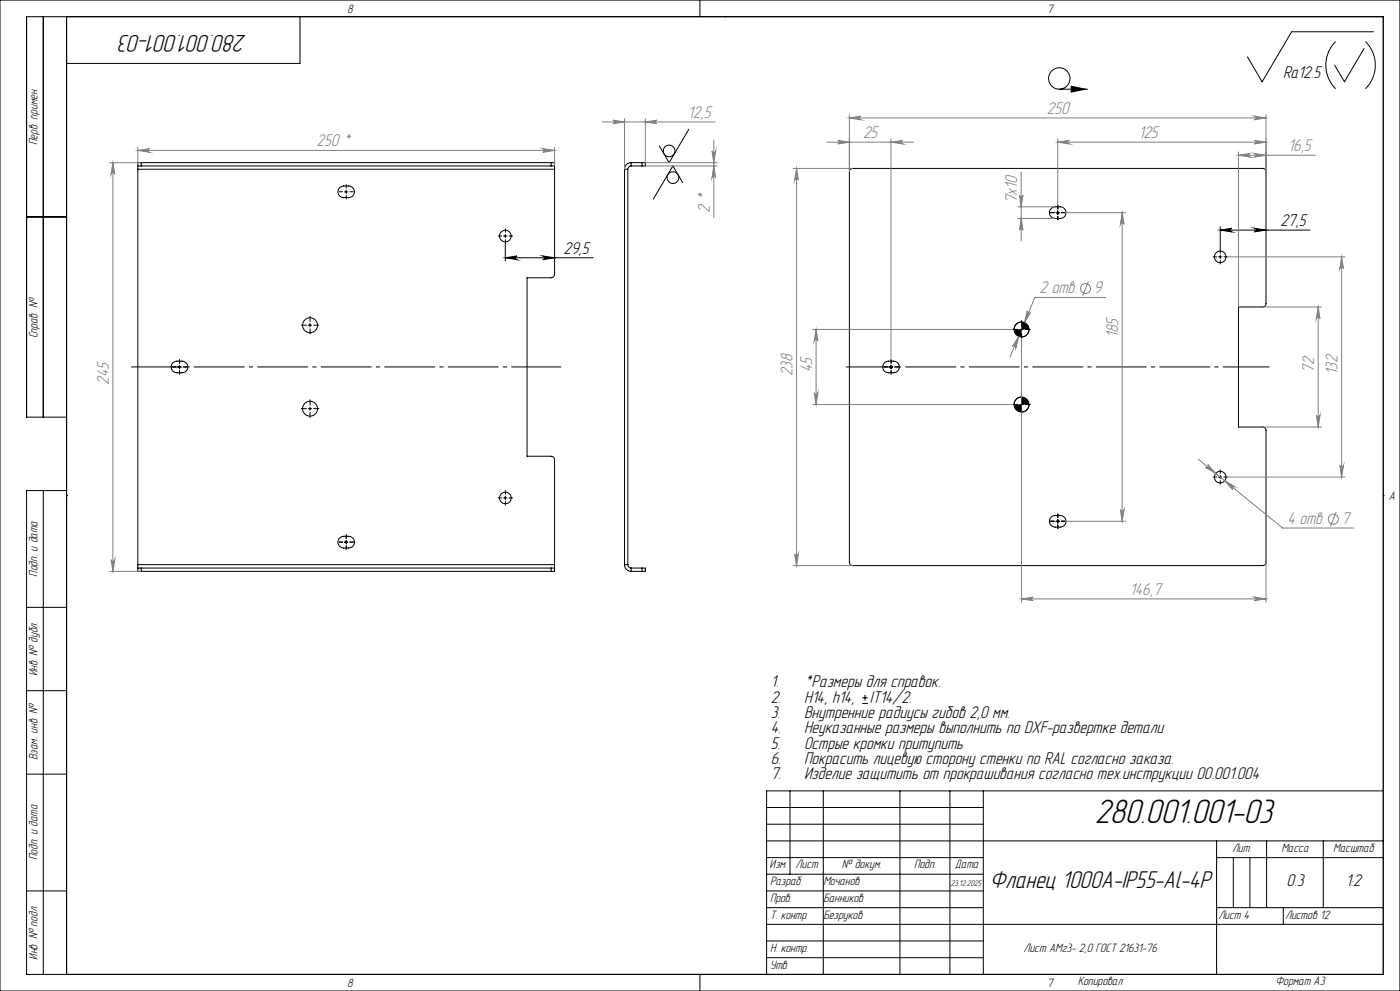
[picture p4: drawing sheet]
<svg xmlns="http://www.w3.org/2000/svg" width="420mm" height="297mm" viewBox="0 0 420 297" stroke-linecap="round" stroke-linejoin="round" font-family="sans-serif">
<g fill="none" stroke="#000" stroke-width=".3">
<path d="M0 0h420v297h-420zM13 5v120M20 5v287M90 5v14h-70M210 0v5M217.5 5h.1M400.7 12.4a10 10 0 0 0 0 14.2M409.2 14.5l-5.9 10-2.9-5M409.6 12.4a10 10 0 0 1 0 14.2M412 9.5h-24.5l-8.9 15-4.4-7.5M206.7 38.7l-6 10.1-2.9-5.1M317.8 26.7h8.5"/>
<path d="M41.3 49.7h1.1M41.3 49.7v1M41.3 50.7v118.5M41.3 50.7h125.1M42.4 48.8h-1.1v.9M42.4 48.8v.9M42.4 48.8h122.9M42.4 49.7h122.9M102 56.2a3.3 3.3 0 0 1 4.1 .4 1.75 1.75 0 0 1-1.5 2.6 2.58 2.58 0 0 1-3-.9 1.7 1.7 0 0 1 .4-2.1zM103.4 57.5h1M103.9 57v1M165.3 48.8h1.1v.9"/>
<path d="M165.3 49.7h1.1M165.3 48.8v.9M166.4 49.7v1M166.4 50.7v31.5a1.09 1.09 0 0 1-1.1 1.1h-7.2v53.4h7.2a1.02 1.02 0 0 1 1.1 1v31.5M187.4 50.7h.9M187.4 50.7v118.5M188.3 50.7v118.5M189.3 49.7a.96 .96 0 0 0-1 1M189.3 48.8a1.93 1.93 0 0 0-1.9 1.9M189.3 48.8h3.3M189.3 49.7h3.3M189.3 48.8v.9"/>
<path d="M192.6 48.8h1v.9h-1M192.6 48.8v.9M204.8 54.7l-2.9-5-5.9 10M255.1 50.8l.5-.3h123.2a.96 .96 0 0 1 1 1v39.5a1.02 1.02 0 0 1-1 1h-7.3v36h7.3a.96 .96 0 0 1 1 1v39.5a1.02 1.02 0 0 1-1 1h-123a1.02 1.02 0 0 1-1-1v-117zM8 65h12M151.1 70.7h1M151.6 77.3l3.5-.6a.55 .55 0 0 0-.5 .6 .55 .55 0 0 0 .5 .5zM151.6 70.2v1M151.6 73v5.3M151.6 77.3h26.3M162.8 76.7l3.6 .6-3.6 .5a.55 .55 0 0 0 .6-.5 .55 .55 0 0 0-.6-.6zM315.5 62.4a3.3 3.3 0 0 1 4.1 .5 1.73 1.73 0 0 1-1.5 2.6 2.68 2.68 0 0 1-3.1-.9 1.81 1.81 0 0 1 .5-2.2z"/>
<path d="M316.8 63.7h1M317.3 63.2v1M365.5 77h1.1M366.1 69l3.5-.6a.55 .55 0 0 0-.5 .5 .55 .55 0 0 0 .5 .6zM366.1 67.9v6.8M366.1 76.5v1M366.1 69h26.9M376.3 68.4l3.5 .6-3.5 .5a.55 .55 0 0 0 .5-.6 .55 .55 0 0 0-.5-.5zM92.5 97.5h1M93 97v1M306 98.7h1M306.5 96.5a2.29 2.29 0 0 0-2.3 2.2"/>
<path d="M306.5 98.2v1M308.7 98.7a2.29 2.29 0 0 1-2.2 2.3M52 108.7a3.3 3.3 0 0 1 4.1 .4 1.73 1.73 0 0 1-1.5 2.6 2.68 2.68 0 0 1-3-.8 1.74 1.74 0 0 1 .4-2.2zM53.3 110h1.1M53.9 109.5v1M265.4 108.7a3.3 3.3 0 0 1 4.2 .4 1.73 1.73 0 0 1-1.5 2.6 2.68 2.68 0 0 1-3.1-.8 1.74 1.74 0 0 1 .4-2.2zM266.8 110h1M267.3 109.5v1M306.5 119a2.29 2.29 0 0 0-2.3 2.2M20 125h-12v-120h407v287h-407v-145h12M92.5 122.5h1M93 122v1"/>
<path d="M306 121.2h1M306.5 120.8v.9M308.7 121.2a2.23 2.23 0 0 1-2.2 2.3M13 147v145M20 148.5h.1M151.1 149.2h1M151.6 148.7v1.1M315.5 154.9a3.3 3.3 0 0 1 4.1 .5 1.73 1.73 0 0 1-1.5 2.6 2.68 2.68 0 0 1-3.1-.9 1.81 1.81 0 0 1 .5-2.2zM316.8 156.2h1M317.3 155.7v1M365.5 143h1.1M366.1 142.5v1"/>
<path d="M415 148.5h.1M41.3 170.2v1h1.1M41.3 170.2h1.1M41.3 169.2v1M41.3 169.2h125.1M42.4 171.2h122.9M42.4 170.2v1M42.4 170.2h122.9M102 161.1a3.3 3.3 0 0 1 4.1 .5 1.76 1.76 0 0 1-1.5 2.6 2.58 2.58 0 0 1-3-.8 1.74 1.74 0 0 1 .4-2.3zM103.4 162.5h1M103.9 162v1M165.3 170.2h1.1"/>
<path d="M165.3 170.2v1M166.4 170.2v1h-1.1M166.4 169.2v1M187.4 169.2a1.99 1.99 0 0 0 1.9 2M187.4 169.2h.9M188.3 169.2a1.02 1.02 0 0 0 1 1M189.3 171.2h3.3M189.3 170.2h3.3M189.3 170.2v1M192.6 170.2h1v1h-1M192.6 170.2v1M8 182h12"/>
<path d="M8 207h12M258.7 210.8h1.6M258.7 209.1h1.6M259.5 208.3v1.7M8 232h12M237 237v25M247 237v55M270 237v55M285 237v55M295 237v55M415 237h-185v55M230 242h65"/>
<path d="M230 247h65M230 252h185M230 257h65M365 252v40M365 257h50M370 257v15M375 257v15M380 252v20M397 252v20M8 267h12M230 267h65M230 272h65"/>
<path d="M230 277h185M230 262h65M365 272h50M385 272v5M210 292v5M217.5 292h.1M230 282h65M230 287h65"/>
<circle cx="317.8" cy="23.5" r="3.2"/>
<circle cx="200.8" cy="45.2" r="1.74"/>
<circle cx="201.9" cy="53.2" r="1.74"/>
<circle cx="151.6" cy="70.7" r="1.75"/>
<circle cx="366.1" cy="77" r="1.75"/>
<circle cx="93" cy="97.5" r="2.24"/>
<circle cx="306.5" cy="98.7" r="2.25"/>
<circle cx="93" cy="122.5" r="2.24"/>
<circle cx="306.5" cy="121.2" r="2.25"/>
<circle cx="151.6" cy="149.2" r="1.75"/>
<circle cx="366.1" cy="143" r="1.75"/>
</g>
<g fill="none" stroke="#808080" stroke-width=".3">
<path d="M180.6 36.5h33.9M183.9 36l3.5 .5-3.5 .6a.53 .53 0 0 0 .5-.6 .53 .53 0 0 0-.5-.5zM187.4 35.6v15.1M193.6 36.5l3.5-.5a.53 .53 0 0 0-.5 .5 .53 .53 0 0 0 .5 .6zM193.6 35.6v13.1l21.6 .1M254.8 35.3l3.5-.5a.55 .55 0 0 0-.5 .6 .55 .55 0 0 0 .5 .5zM254.8 34.4v17.1M254.8 35.3h125M376.3 34.8l3.5 .5-3.5 .6a.55 .55 0 0 0 .5-.5 .55 .55 0 0 0-.5-.6zM379.8 34.4v17.1M32.9 48.8h9.4M33.9 48.8l.5 3.4a.55 .55 0 0 0-.5-.5 .55 .55 0 0 0-.6 .5z"/>
<path d="M33.9 48.8v122.4M41.3 45.1l3.5-.5a.55 .55 0 0 0-.5 .5 .55 .55 0 0 0 .5 .5zM41.3 44.1v5.6M41.3 45.1h125.1M162.8 44.6l3.6 .5-3.6 .5a.55 .55 0 0 0 .6-.5 .55 .55 0 0 0-.6-.5zM166.4 44.1v5.6M193.6 49.7h21.6M213.6 45.2a.55 .55 0 0 0 .6 .6 .55 .55 0 0 0 .5-.6l-.6 3.6zM214.1 49.7l.6 3.5a.55 .55 0 0 0-.5-.5 .55 .55 0 0 0-.6 .5zM214.1 42v23.3M237.9 50.5h17.9M239 50.5l.5 3.5a.55 .55 0 0 0-.5-.5 .55 .55 0 0 0-.6 .5z"/>
<path d="M239 50.5v119M248.1 42.6h25.9M251.3 42.1l3.5 .5-3.5 .5a.53 .53 0 0 0 .5-.5 .53 .53 0 0 0-.5-.5zM267.3 42.6l3.5-.5a.53 .53 0 0 0-.5 .5 .53 .53 0 0 0 .5 .5zM267.3 41.6v66.1M305.8 58.5a.53 .53 0 0 0 .6 .5 .53 .53 0 0 0 .5-.5l-.5 3.5zM306.4 51.6v20.6M317.3 42.6l3.5-.5a.53 .53 0 0 0-.5 .5 .53 .53 0 0 0 .5 .5zM317.3 41.6v19.9M317.3 42.6h62.5M371.5 46.5l3.6-.5a.55 .55 0 0 0-.6 .5 .55 .55 0 0 0 .6 .6zM371.5 45.5v46.5"/>
<path d="M371.5 46.5h23.1M376.3 46l3.5 .5-3.5 .6a.55 .55 0 0 0 .5-.6 .55 .55 0 0 0-.5-.5zM376.3 42.1l3.5 .5-3.5 .5a.53 .53 0 0 0 .5-.5 .53 .53 0 0 0-.5-.5zM305.4 65.5h11.1M305.4 62h11.1M306.4 65.5l.5 3.5a.53 .53 0 0 0-.5-.5 .53 .53 0 0 0-.6 .5zM319.6 63.7h18.1M336.7 63.7l.5 3.5a.55 .55 0 0 0-.5-.5 .55 .55 0 0 0-.6 .5zM336.7 63.7v92.5M368.3 77h35.2M402.5 77l.5 3.5a.55 .55 0 0 0-.5-.5 .55 .55 0 0 0-.5 .5zM402.5 77v66"/>
<path d="M243.8 98.7h59.9M244.8 98.7l.6 3.5a.55 .55 0 0 0-.6-.5 .55 .55 0 0 0-.5 .5zM244.8 98.7v22.5M308.2 93.2a.53 .53 0 0 0 .3 .7 .53 .53 0 0 0 .7-.3l-1.9 3.1zM326.5 84.3l-1.7 4.3M331.8 89.1h-21.4l-7.4 17.9M378.8 92h17.7M395.5 92l.5 3.5a.55 .55 0 0 0-.6-.5 .55 .55 0 0 0-.5 .5zM395.5 92v36M244.3 117.7a.55 .55 0 0 0 .5 .6 .55 .55 0 0 0 .6-.6l-.6 3.5zM305.6 100.8l-.8 3.4a.55 .55 0 0 0-.4-.6 .55 .55 0 0 0-.7 .3zM306.5 101.5v79"/>
<path d="M243.8 121.2h59.9M359.5 137.6l25.3 20.7h21.3M362.3 139.2l2.4 2.7-3-1.8a.54 .54 0 0 0 .7-.1 .54 .54 0 0 0-.1-.8zM378.8 128h17.7M394.9 124.5a.55 .55 0 0 0 .5 .5 .55 .55 0 0 0 .6-.5l-.5 3.5zM402 139.5a.55 .55 0 0 0 .5 .5 .55 .55 0 0 0 .5-.5l-.5 3.5zM319.6 156.2h18.1M336.1 152.7a.55 .55 0 0 0 .6 .6 .55 .55 0 0 0 .5-.6l-.5 3.5zM367.4 144.1l3.1 1.8a.55 .55 0 0 0-.8 .1 .55 .55 0 0 0 .1 .7zM368.3 143h35.2M400.9 153.5l-1.8 4.2M32.9 171.2h9.4"/>
<path d="M33.3 167.7a.55 .55 0 0 0 .6 .5 .55 .55 0 0 0 .5-.5l-.5 3.5zM237.9 169.5h17.9M238.4 166a.55 .55 0 0 0 .6 .5 .55 .55 0 0 0 .5-.5l-.5 3.5zM306.5 179.5l3.5-.5a.53 .53 0 0 0-.5 .5 .53 .53 0 0 0 .5 .5zM306.5 179.5h73.3M376.3 179l3.5 .5-3.5 .5a.53 .53 0 0 0 .5-.5 .53 .53 0 0 0-.5-.5zM379.8 168.5v12"/>
<circle cx="325.7" cy="86.5" r="1.5"/>
<circle cx="400" cy="155.6" r="1.5"/>
</g>
<g fill="#000">
<path d="M321.2 25.6l5.1 1.1-5.1 1.1z"/>
<path d="M151.6 77.3l3.5-.6a.55 .55 0 0 0-.5 .6 .55 .55 0 0 0 .5 .5zM162.8 76.7l3.6 .6-3.6 .5a.55 .55 0 0 0 .6-.5 .55 .55 0 0 0-.6-.6z"/>
<path d="M366.1 69l3.5-.6a.55 .55 0 0 0-.5 .5 .55 .55 0 0 0 .5 .6zM376.3 68.4l3.5 .6-3.5 .5a.55 .55 0 0 0 .5-.6 .55 .55 0 0 0-.5-.5z"/>
<path d="M304.2 121.2a2.23 2.23 0 0 0 2.3 2.3v-2.3zM306.5 119v2.2h2.2a2.29 2.29 0 0 0-2.2-2.2zM304.2 98.7a2.29 2.29 0 0 0 2.3 2.3v-2.3zM306.5 96.5v2.2h2.2a2.29 2.29 0 0 0-2.2-2.2z"/>
</g>
<path d="M253.8 110h127" fill="none" stroke="#000" stroke-width=".3" stroke-dasharray="15.2 1.3 1.3 1.3" stroke-dashoffset="1.3" stroke-linecap="butt"/>
<g fill="none" stroke="#000" stroke-width=".3" stroke-dasharray="15.2 1.3 1.3 1.3" stroke-linecap="butt">
<path d="M102.9 57.5h-1.3M103.9 56.5v-1.3M103.9 58.5v1.2M104.9 57.5h1.2M150.6 70.7h-1.2M151.6 69.7v-1.2M151.6 71.7v1.3M152.6 70.7h1.3M316.3 63.7h-1.2M317.3 62.7v-1.2M317.3 64.7v1.3M318.3 63.7h1.3"/>
<path d="M365.1 77h-1.3M366.1 76v-1.3M366.1 78v1.2M367.1 77h1.2M92 97.5h-1.7M93 96.5v-1.8M93 98.5v1.7M94 97.5h1.8M305.5 98.7h-1.8M306.5 97.7v-1.7M306.5 99.7v1.8M307.5 98.7h1.7"/>
<path d="M52.9 110h-1.3M53.9 109v-1.3M53.9 111v1.2M54.9 110h1.2M266.3 110h-1.2M267.3 109v-1.3M267.3 111v1.2M268.3 110h1.3M92 122.5h-1.7M93 121.5v-1.8M93 123.5v1.7M94 122.5h1.8"/>
<path d="M305.5 121.2h-1.8M306.5 120.2v-1.7M306.5 122.2v1.8M307.5 121.2h1.7M150.6 149.2h-1.2M151.6 148.2v-1.2M151.6 150.2v1.3M152.6 149.2h1.3M316.3 156.2h-1.2M317.3 155.2v-1.2M317.3 157.2v1.3M318.3 156.2h1.3"/>
<path d="M365.1 143h-1.3M366.1 142v-1.3M366.1 144v1.2M367.1 143h1.2M102.9 162.5h-1.3M103.9 161.5v-1.3M103.9 163.5v1.2M104.9 162.5h1.2"/>
</g>
<path d="M168.4 110h-129" fill="none" stroke="#000" stroke-width=".3" stroke-dasharray="15.2 1.3 1.3 1.3" stroke-dashoffset=".3" stroke-linecap="butt"/>
<g fill="#808080">
<path d="M362.3 139.2a.54 .54 0 0 1 .1 .8 .54 .54 0 0 1-.7 .1l3 1.8zM367.4 144.1l2.4 2.6a.55 .55 0 0 1-.1-.7 .55 .55 0 0 1 .8-.1zM305.6 100.8l-1.9 3.1a.55 .55 0 0 1 .7-.3 .55 .55 0 0 1 .4 .6zM308.2 93.2l-.9 3.5 1.9-3.1a.53 .53 0 0 1-.7 .3 .53 .53 0 0 1-.3-.7z"/>
<path d="M183.9 36l3.5 .5-3.5 .6a.53 .53 0 0 0 .5-.6 .53 .53 0 0 0-.5-.5zM193.6 36.5l3.5-.5a.53 .53 0 0 0-.5 .5 .53 .53 0 0 0 .5 .6z"/>
<path d="M371.5 46.5l3.6-.5a.55 .55 0 0 0-.6 .5 .55 .55 0 0 0 .6 .6zM376.3 46l3.5 .5-3.5 .6a.55 .55 0 0 0 .5-.6 .55 .55 0 0 0-.5-.5zM317.3 42.6l3.5-.5a.53 .53 0 0 0-.5 .5 .53 .53 0 0 0 .5 .5zM376.3 42.1l3.5 .5-3.5 .5a.53 .53 0 0 0 .5-.5 .53 .53 0 0 0-.5-.5z"/>
<path d="M41.3 45.1l3.5-.5a.55 .55 0 0 0-.5 .5 .55 .55 0 0 0 .5 .5zM162.8 44.6l3.6 .5-3.6 .5a.55 .55 0 0 0 .6-.5 .55 .55 0 0 0-.6-.5z"/>
<path d="M402 139.5a.55 .55 0 0 0 .5 .5 .55 .55 0 0 0 .5-.5l-.5 3.5zM402.5 77l.5 3.5a.55 .55 0 0 0-.5-.5 .55 .55 0 0 0-.5 .5zM244.3 117.7a.55 .55 0 0 0 .5 .6 .55 .55 0 0 0 .6-.6l-.6 3.5zM244.8 98.7l.6 3.5a.55 .55 0 0 0-.6-.5 .55 .55 0 0 0-.5 .5zM306.4 65.5l.5 3.5a.53 .53 0 0 0-.5-.5 .53 .53 0 0 0-.6 .5zM305.8 58.5a.53 .53 0 0 0 .6 .5 .53 .53 0 0 0 .5-.5l-.5 3.5z"/>
<path d="M394.9 124.5a.55 .55 0 0 0 .5 .5 .55 .55 0 0 0 .6-.5l-.5 3.5zM395.5 92l.5 3.5a.55 .55 0 0 0-.6-.5 .55 .55 0 0 0-.5 .5z"/>
<path d="M214.1 49.7l.6 3.5a.55 .55 0 0 0-.5-.5 .55 .55 0 0 0-.6 .5zM213.6 45.2a.55 .55 0 0 0 .6 .6 .55 .55 0 0 0 .5-.6l-.6 3.6z"/>
<path d="M239 50.5l.5 3.5a.55 .55 0 0 0-.5-.5 .55 .55 0 0 0-.6 .5zM238.4 166a.55 .55 0 0 0 .6 .5 .55 .55 0 0 0 .5-.5l-.5 3.5zM336.7 63.7l.5 3.5a.55 .55 0 0 0-.5-.5 .55 .55 0 0 0-.6 .5zM336.1 152.7a.55 .55 0 0 0 .6 .6 .55 .55 0 0 0 .5-.6l-.5 3.5z"/>
<path d="M33.3 167.7a.55 .55 0 0 0 .6 .5 .55 .55 0 0 0 .5-.5l-.5 3.5zM33.9 48.8l.5 3.4a.55 .55 0 0 0-.5-.5 .55 .55 0 0 0-.6 .5z"/>
<path d="M254.8 35.3l3.5-.5a.55 .55 0 0 0-.5 .6 .55 .55 0 0 0 .5 .5zM376.3 34.8l3.5 .5-3.5 .6a.55 .55 0 0 0 .5-.5 .55 .55 0 0 0-.5-.6zM306.5 179.5l3.5-.5a.53 .53 0 0 0-.5 .5 .53 .53 0 0 0 .5 .5zM376.3 179l3.5 .5-3.5 .5a.53 .53 0 0 0 .5-.5 .53 .53 0 0 0-.5-.5zM251.3 42.1l3.5 .5-3.5 .5a.53 .53 0 0 0 .5-.5 .53 .53 0 0 0-.5-.5zM267.3 42.6l3.5-.5a.53 .53 0 0 0-.5 .5 .53 .53 0 0 0 .5 .5z"/>
</g>
<text font-size="10.5" x="328.5" y="246.6">280.001.001-03</text>
<g font-size="7.5">
<text x="74" y="10.5" transform="rotate(-180 74 10.5)">280.001.001-03</text>
<text x="296.9" y="266.1">Фланец 1000А-IP55-Al-4P</text>
</g>
<g font-size="5.3">
<text x="385" y="23.3">Ra12.5</text>
<text x="384.1" y="67.7">27,5</text>
<text x="169.1" y="76">29,5</text>
<text x="231.3" y="205.9">1.</text>
<text x="241.3" y="205.9">*Размеры для справок.</text>
<text x="231.3" y="210.5">2.</text>
<text x="231.3" y="215.2">3.</text>
<text x="241.3" y="210.5">H14, h14,</text>
<text x="241.3" y="215.2">Внутренние радиусы гибов 2,0 мм.</text>
<text x="261" y="210.5">IT14/2.</text>
<text x="231.3" y="219.8">4.</text>
<text x="241.3" y="219.8">Неуказанные размеры выполнить по DXF-развертке детали</text>
<text x="231.3" y="224.4">5.</text>
<text x="241.3" y="224.4">Острые кромки притупить</text>
<text x="231.3" y="233.6">7.</text>
<text x="231.3" y="229">6.</text>
<text x="241.3" y="233.6">Изделие защитить от прокрашивания согласно тех.инструкции 00.001.004</text>
<text x="241.3" y="229">Покрасить лицевую сторону стенки по RAL согласно заказа.</text>
<text x="386" y="265.6">0.3</text>
<text x="403.7" y="265.6">1:2</text>
</g>
<g font-size="5.3" fill="#808080">
<text x="206.4" y="35.3">12,5</text>
<text x="314.1" y="34.1">250</text>
<text x="258.9" y="41.4">25</text>
<text x="341.6" y="41.4">125</text>
<text x="95" y="43.8">250 *</text>
<text x="386.5" y="45.3">16,5</text>
<text x="212.9" y="63.8" transform="rotate(-90 212.9 63.8)">2 *</text>
<text x="305.1" y="61" transform="rotate(-90 305.1 61)">7х10</text>
<text x="311.9" y="87.9">2 отв.</text>
<text x="328.1" y="87.9">9</text>
<text x="335.5" y="101.4" transform="rotate(-90 335.5 101.4)">185</text>
<text x="237.7" y="112.8" transform="rotate(-90 237.7 112.8)">238</text>
<text x="243.6" y="111.6" transform="rotate(-90 243.6 111.6)">45</text>
<text x="394.2" y="111.8" transform="rotate(-90 394.2 111.8)">72</text>
<text x="401.3" y="112.4" transform="rotate(-90 401.3 112.4)">132</text>
<text x="32.7" y="115.4" transform="rotate(-90 32.7 115.4)">245</text>
<text x="386.2" y="157">4 отв.</text>
<text x="402.5" y="157">7</text>
<text x="339" y="178.2">146,7</text>
</g>
<g font-size="3.8">
<text x="104.2" y="3.8">8</text>
<text x="314.2" y="3.8">7</text>
<text x="11.3" y="43.5" transform="rotate(-90 11.3 43.5)">Перв. примен.</text>
<text x="11.3" y="101.4" transform="rotate(-90 11.3 101.4)">Справ. №</text>
<text x="416.6" y="149.8">A</text>
<text x="11.3" y="172.8" transform="rotate(-90 11.3 172.8)">Подп. и дата</text>
<text x="11.3" y="202.7" transform="rotate(-90 11.3 202.7)">Инв. № дубл.</text>
<text x="11.3" y="227.8" transform="rotate(-90 11.3 227.8)">Взам. инв. №</text>
<text x="11.3" y="257.8" transform="rotate(-90 11.3 257.8)">Подп. и дата</text>
<text x="369.6" y="255.3">Лит.</text>
<text x="384.4" y="255.3">Масса</text>
<text x="399.9" y="255.3">Масштаб</text>
<text x="230.9" y="260.3">Изм.</text>
<text x="238.7" y="260.3">Лист</text>
<text x="252.6" y="260.3">№ докум.</text>
<text x="274.2" y="260.3">Подп.</text>
<text x="286.5" y="260.3">Дата</text>
<text x="231" y="265.3">Разраб.</text>
<text x="247" y="265.4">Мочанов</text>
<text x="231" y="275.3">Т. контр.</text>
<text x="231" y="270.3">Пров.</text>
<text x="247" y="275.4">Безруков</text>
<text x="247" y="270.4">Банников</text>
<text x="365.5" y="275.3">Лист 4</text>
<text x="385.5" y="275.3">Листов 12</text>
<text x="11.3" y="287.7" transform="rotate(-90 11.3 287.7)">Инв. № подл.</text>
<text x="231" y="285.3">Н. контр.</text>
<text x="307.1" y="285.4">Лист АМг3- 2,0 ГОСТ 21631-76</text>
<text x="231" y="290.3">Утв.</text>
<text x="104.2" y="295.8">8</text>
<text x="314.2" y="295.8">7</text>
<text x="323.3" y="295.3">Копировал</text>
<text x="382.7" y="295.3">Формат А3</text>
</g>
<text font-size="2.6" x="285.3" y="265.5">23.12.2025</text>
</svg>
